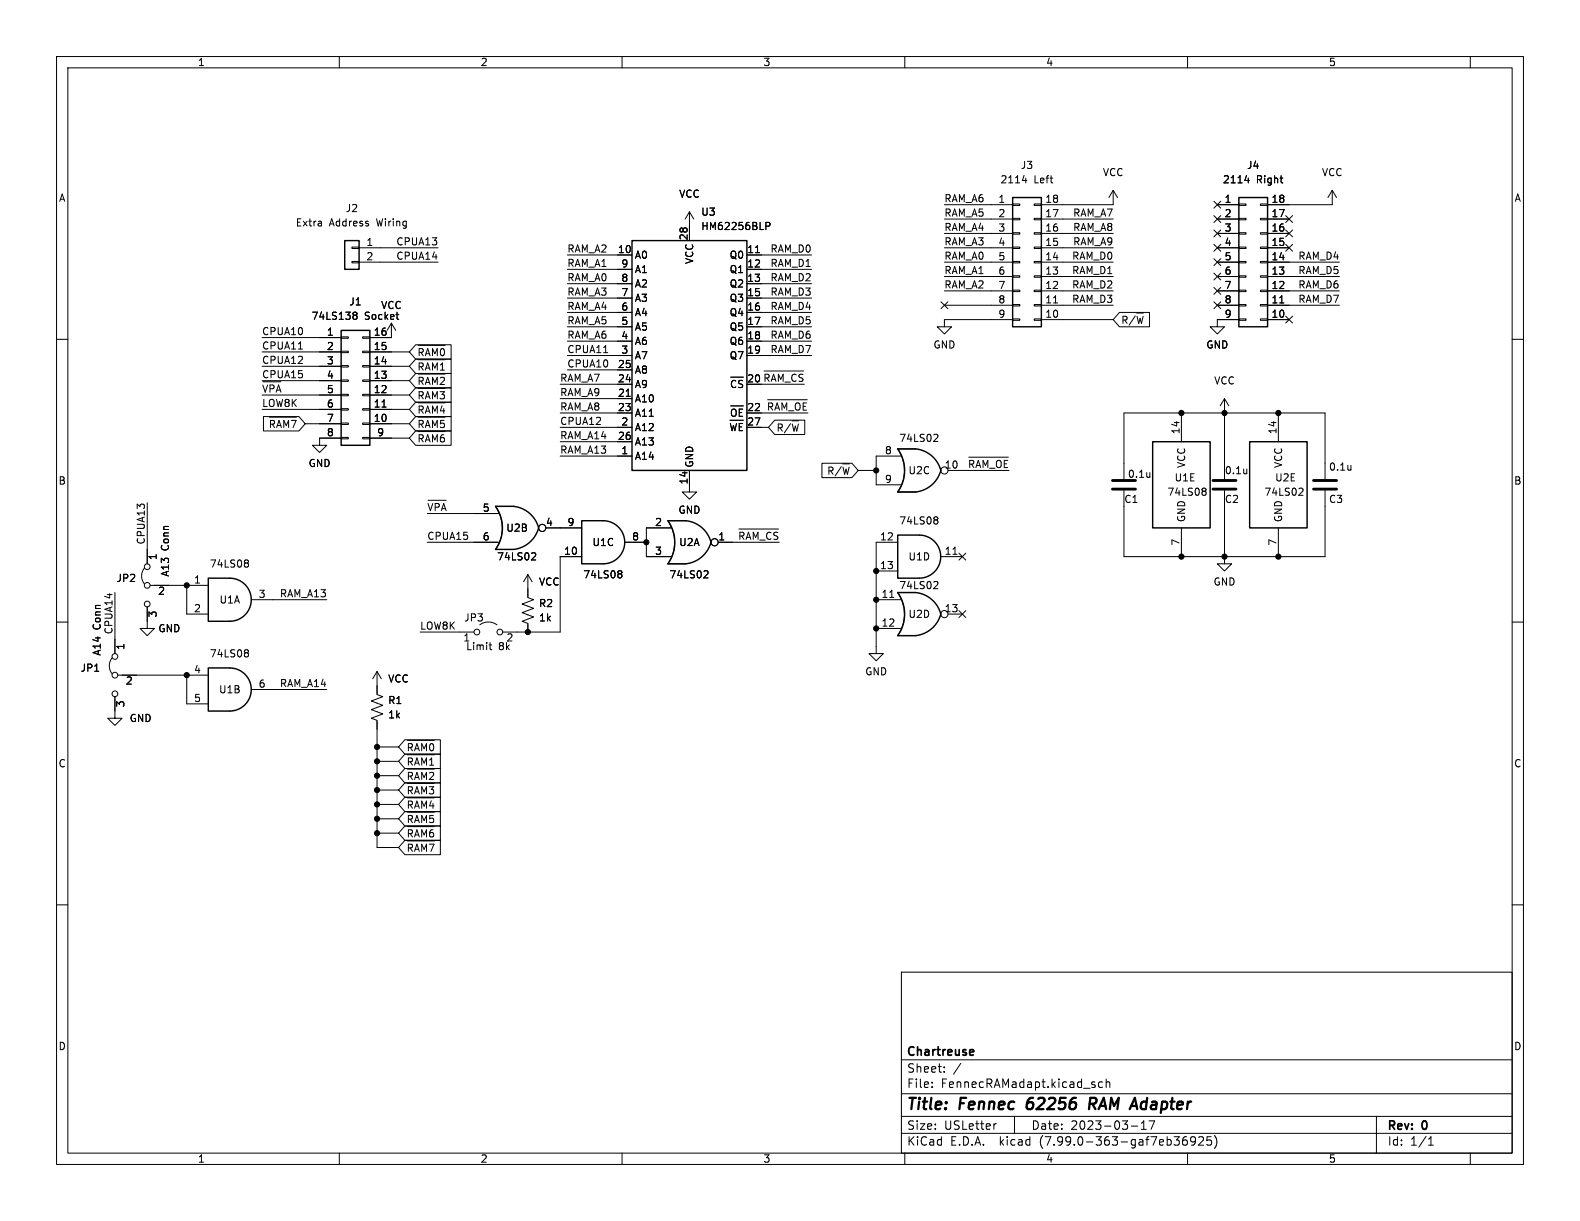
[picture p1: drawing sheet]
<svg xmlns="http://www.w3.org/2000/svg" width="279mm" height="216mm" viewBox="0 0 279 216" stroke-linecap="round" stroke-linejoin="round" font-family="sans-serif">
<g fill="none" stroke="#000" stroke-width=".18">
<path d="M10 10h259.4v195.9h-259.4zM12 12h255.4v191.9h-255.4zM60 10v2M110 10v2M160 10v2M210 10v2M260 10v2M121.9 37.5l-.7 1.2M121.9 37.5v5M121.9 37.5l.8 1.2M135.4 39.3h.5l.3 .3-.2 .3-.6 .1M167 36.2h12.1"/>
<path d="M167 38.7h12.1M179.1 38.6h1.2v.3h-1.2zM179.1 36.1h1.2v.2h-1.2zM180.8 31.9h.8M181.4 31.5v.8M182.9 38.6h1.2v.3h-1.2zM182.9 36.1h1.2v.2h-1.2zM184.1 38.7h12.7M196.8 33.7l-.7 1.2M196.8 33.7v2.5h-12.7M196.8 33.7l.8 1.2M214.7 38.1l1.2 1.2"/>
<path d="M214.7 35.6l1.2 1.2M215.3 36.2h3.8M215.3 38.7h3.8M215.9 38.1l-1.2 1.2M215.9 35.6l-1.2 1.2M219.1 38.6h1.2v.3h-1.2zM219.1 36.1h1.2v.2h-1.2zM220.1 31.9h.8M220.7 31.5v.8M222.9 38.6h1.3v.3h-1.3zM222.9 36.1h1.3v.2h-1.3zM224.2 38.7h3.8"/>
<path d="M226.4 31.5h.4M226.7 32.3h.1M227.4 38.1l1.2 1.2M228.6 38.1l-1.2 1.2M235.6 33.7l-.8 1.2M235.6 33.7v2.5h-11.4M235.6 33.7l.7 1.2M10 60h2M46.4 59.7h13.9M60.3 59.6h1.3v.2h-1.3zM62.2 46.2h1.3v.3h-1.3zM62.2 43.7h1.3v.2h-1.3z"/>
<path d="M62.7 55.2h.2l.2 .2-.2 .3M62.7 55.7h.2M62.9 55.7l.2 .3v.2l-.2 .3h-.2M63.5 43.8h14M63.5 46.4h14M64.1 59.6h1.3v.2h-1.3zM69.2 57.2l-.7 1.2M69.2 57.2v2.5h-3.8M69.2 57.2l.8 1.2M70 55.6h.5M70.4 56.5h.1M100.3 45.1h11.5"/>
<path d="M100.3 47.6h11.5M100.3 50.2h11.5M100.3 52.7h11.5M100.3 55.2h11.5M100.3 57.8h11.5M132.1 45.1h11.4M132.1 47.6h11.4M132.1 50.2h11.4M132.1 52.7h11.4M132.1 55.2h11.4M132.1 57.8h11.4M133.6 44.7h.7"/>
<path d="M166.4 53.4l1.2 1.2M167 43.8h12.1M167 46.4h12.1M167 54h12.1M167 51.4h12.1M167 48.9h12.1M167 41.3h12.1M167.6 53.4l-1.2 1.2M179.1 56.4h1.2v.2h-1.2zM179.1 53.8h1.2v.3h-1.2zM179.1 51.3h1.2v.3h-1.2zM179.1 48.8h1.2v.2h-1.2z"/>
<path d="M179.1 46.2h1.2v.3h-1.2zM179.1 43.7h1.2v.2h-1.2zM179.1 41.1h1.2v.3h-1.2zM179.1 56.5h-12.1v1.3h1.3l-1.3 1.3-1.3-1.3h1.3M182.9 56.4h1.2v.2h-1.2zM182.9 53.8h1.2v.3h-1.2zM182.9 51.3h1.2v.3h-1.2zM182.9 48.8h1.2v.2h-1.2zM182.9 46.2h1.2v.3h-1.2zM182.9 43.7h1.2v.2h-1.2zM182.9 41.1h1.2v.3h-1.2zM184.1 43.8h12.7"/>
<path d="M184.1 46.4h12.7M184.1 56.5h12.7M184.1 54h12.7M184.1 51.4h12.7M184.1 48.9h12.7M184.1 41.3h12.7M186.3 53.6h.7M198 55.2h5.3v2.6h-5.3l-1.2-1.3zM199.3 56.2l-.2-.3h-.5v1.3M200.8 55.9l-1.1 1.6M201 55.4h1.2M201.1 55.9l.3 1.3"/>
<path d="M202.1 55.9l-.3 1.3M214.7 50.8l1.2 1.2M214.7 43.2l1.2 1.2M214.7 53.4l1.2 1.2M214.7 48.3l1.2 1.2M214.7 45.7l1.2 1.3M214.7 40.7l1.2 1.2M215.3 43.8h3.8M215.3 46.4h3.8M215.3 54h3.8M215.3 51.4h3.8M215.3 48.9h3.8"/>
<path d="M215.3 41.3h3.8M215.9 50.8l-1.2 1.2M215.9 43.2l-1.2 1.2M215.9 53.4l-1.2 1.2M215.9 48.3l-1.2 1.2M215.9 45.7l-1.2 1.3M215.9 40.7l-1.2 1.2M219.1 56.4h1.2v.2h-1.2zM219.1 53.8h1.2v.3h-1.2zM219.1 51.3h1.2v.3h-1.2zM219.1 48.8h1.2v.2h-1.2zM219.1 46.2h1.2v.3h-1.2z"/>
<path d="M219.1 43.7h1.2v.2h-1.2zM219.1 41.1h1.2v.3h-1.2zM219.1 56.5h-3.8v1.3h1.2l-1.2 1.3-1.3-1.3h1.3M222.9 56.4h1.3v.2h-1.3zM222.9 53.8h1.3v.3h-1.3zM222.9 51.3h1.3v.3h-1.3zM222.9 48.8h1.3v.2h-1.3zM222.9 46.2h1.3v.3h-1.3zM222.9 43.7h1.3v.2h-1.3zM222.9 41.1h1.3v.3h-1.3zM224.2 43.8h3.8M224.2 46.4h12.7"/>
<path d="M224.2 56.5h3.8M224.2 54h12.7M224.2 51.4h12.7M224.2 48.9h12.7M224.2 41.3h3.8M226.3 53.6h.7M227.4 55.9l1.2 1.2M227.4 43.2l1.2 1.2M227.4 40.7l1.2 1.2M228.6 40.7l-1.2 1.2M228.6 43.2l-1.2 1.2M228.6 55.9l-1.2 1.2"/>
<path d="M267.4 60h2M46.4 72.4h13.9M46.4 69.9h13.9M46.4 67.3h13.9M46.4 64.8h13.9M46.4 62.2h13.9M46.5 67.5h3.2M46.6 73.7h6.3l1.1 1.2-1.1 1.3h-6.3zM47.7 73.8h4.7M48.6 74.6l-.3-.3h-.5v1.3M48.9 75.6l.4-1.3 .5 1.3M50.2 75.6v-1.3l.4 .9 .4-.9v1.3"/>
<path d="M51.5 74.3h.9l-.6 1.3M54 74.9h6.3M60.3 77.3h1.3v.3h-1.3zM60.3 74.8h1.3v.3h-1.3zM60.3 72.3h1.3v.2h-1.3zM60.3 69.7h1.3v.3h-1.3zM60.3 67.2h1.3v.2h-1.3zM60.3 64.6h1.3v.3h-1.3zM60.3 62.1h1.3v.3h-1.3zM60.3 77.5h-3.8v1.2h1.3l-1.3 1.3-1.3-1.3h1.3M64.1 77.3h1.3v.3h-1.3zM64.1 74.8h1.3v.3h-1.3z"/>
<path d="M64.1 72.3h1.3v.2h-1.3zM64.1 69.7h1.3v.3h-1.3zM64.1 67.2h1.3v.2h-1.3zM64.1 64.6h1.3v.3h-1.3zM64.1 62.1h1.3v.3h-1.3zM65.4 74.9h7M65.4 72.4h7M65.4 69.9h7M65.4 67.3h7M65.4 64.8h7M65.4 62.2h7M65.4 77.5h7"/>
<path d="M67.6 72h.7M73.5 68.6h6.3v2.5h-6.3l-1.1-1.2zM73.5 73.7h6.3v2.5h-6.3l-1.1-1.3zM73.5 63.5h6.3v2.5h-6.3l-1.1-1.2zM73.5 76.2h6.3v2.5h-6.3l-1.1-1.2zM73.5 66h6.3v2.6h-6.3l-1.1-1.3zM73.5 71.1h6.3v2.6h-6.3l-1.1-1.3zM73.5 61h6.3v2.5h-6.3l-1.1-1.3zM73.9 73.8h4.8M73.9 68.7h4.8M73.9 63.6h4.8M73.9 76.3h4.8"/>
<path d="M73.9 66.1h4.8M73.9 71.2h4.8M73.9 61.1h4.8M74.1 64.2v1.2M74.1 66.7v1.3M74.1 69.3v1.2M74.1 71.8v1.3M74.1 74.3v1.3M74.1 76.9v1.2M74.8 61.9l-.2-.3h-.5v1.3M75.2 70.5l.4-1.2 .5 1.2M75.2 75.6l.4-1.3 .5 1.3"/>
<path d="M75.2 65.4l.4-1.2 .5 1.2M75.2 78.1l.4-1.2 .5 1.2M75.2 68l.4-1.3 .5 1.3M75.2 73.1l.4-1.3 .5 1.3M75.2 62.9l.4-1.3 .5 1.3M76.5 62.9v-1.3l.4 .9 .4-.9v1.3M76.5 65.4v-1.2l.4 .9 .4-.9v1.2M76.5 68v-1.3l.4 .9 .4-.9v1.3M76.5 70.5v-1.2l.4 .9 .4-.9v1.2M76.5 73.1v-1.3l.4 .9 .4-.9v1.3M76.5 75.6v-1.3l.4 .9 .4-.9v1.3M76.5 78.1v-1.2l.4 .9 .4-.9v1.2"/>
<path d="M77.9 74.3v.6M77.9 61.9l.3-.3 .3 .3M78.2 71.7l-.3 .9M78.2 64.2v1.2M99.1 75.6h12.7M99.1 70.5h12.7M99.1 73h12.7M99.1 67.9h12.7M99.1 78.1h12.7M100.3 60.3h11.5M100.3 62.9h11.5M100.3 65.4h11.5"/>
<path d="M110.7 70.1h.8M129.2 74.9l.3 1.3M129.2 66.7h2.2M129.2 71.8h2.2M129.3 72.8a.42 .42 0 0 1 .5-.5 .42 .42 0 0 1 .4 .5M130.1 67.4l-.3-.1-.4 .3M130.2 74.9l-.3 1.3M130.7 74.9v1.3M131.3 67.3h-.5l-.2 .2M131.3 72.3h-.6v1.3M132.1 60.3h11.4M132.1 62.9h11.4"/>
<path d="M132.1 75.6h3.8M132.1 73h10.8M134.6 67.9h7.6M135.1 65.6h7M135.7 70.7h7M137 74.3h5.3v2.5h-5.3l-1.1-1.2zM138.3 75.2l-.2-.2h-.5v1.2M139.8 74.9l-1.1 1.6M140 74.4h1.2M140.1 75l.3 1.2M141.2 75l-.3 1.2M161.9 79.4h-3.2a6.6 6.6 0 0 1 0 7.6h3.2"/>
<path d="M165.3 76.8h.4l.2 .4-.8 .9h.8M208.9 73v5.1M216.5 70.5v14.2M216.5 70.5l-.7 1.3M216.5 70.5l.8 1.3M226.1 73v5.1M26 88.9v10.8M43.5 99h.2l.2 .3-.2 .3M43.5 99.6h.2M43.7 99.6l.2 .2v.2l-.2 .3h-.2M75.6 95.9h12.5M75.6 90.8h12.5"/>
<path d="M75.7 88.5h3.2M90.8 89.5h-3.2a6.6 6.6 0 0 1 0 7.7h3.2M94.2 97.7l.4 .1 .1 .3-.8 .9h.8M96.5 93.3h6.4M99.1 80.6h12.7M102.9 98.4h-3.8v13.4h-10.2M110.5 95.9h3.8M118.6 93.3h-4.3v5.1h4.3M121.3 92.1h-3.2a6.6 6.6 0 0 1 0 7.6h3.2M121.9 83.2v3.8h1.3l-1.3 1.3-1.3-1.3h1.3M127 95.9h10.8M130.7 93.5h7"/>
<path d="M145.3 81.9h5.4l1.1 1.3-1.1 1.3h-5.4zM147.3 82.8l-.2-.2h-.5v1.3M148.8 82.5l-1.1 1.7M149 82h1.2M149.1 82.6l.3 1.3M150.2 82.6l-.3 1.3M151.8 83.2h3.1M158.7 95.9h-3.8v19.7h1.3l-1.3 1.2-1.2-1.2h1.2M159.3 80.6h-4.4v5.1h4.4M165.4 91.4h.2l.3 .2-.3 .3M165.4 91.9h.2M165.6 91.9l.3 .3v.2l-.3 .3h-.2"/>
<path d="M166.4 98.4h3.8M167.6 83.2h10.8M168.5 98h.7M169.6 97.8l1.2 1.2M170.8 97.8l-1.2 1.2M171.3 80.8h7M198.8 86.7v11.7h35.5v-11.7M198.8 84.7v-11.7h35.5v11.7M208.9 93.3v5.1M212.8 86.3h.2l.3 .3-.3 .3M212.8 86.9h.2M213 86.9l.2 .1 .1 .3-.3 .3h-.2"/>
<path d="M216.5 86.7v13h1.3l-1.3 1.3-1.2-1.3h1.2M226.1 93.3v5.1M229.9 86.3l.4 .1 .1 .3-.8 .9h.8M10 110h2M19.8 116.3a2.26 2.26 0 0 0 0 2.8M20.3 104.8v10.8M20.8 119.4h16M25.5 100.5a2.26 2.26 0 0 0 0 2.8M26 107.3v3.8h1.3l-1.3 1.3-1.2-1.3h1.2M26.5 103.5h10.3M33 103.5v5.1h3.8M33 119.4v5.1h3.8"/>
<path d="M43.5 114.9h.2l.2 .2-.2 .3M43.5 115.4h.2M43.7 115.4l.2 .3v.2l-.2 .3h-.2M44.4 106h13.4M66.7 118.7v4.1l1 .4-2 .8 2 .7-2 .8 2 .7-2 .8 1 .4v22.5h3.8M66.7 118.7l-.8 1.3M66.7 118.7l.7 1.3M74.3 111.8h9.5M84.8 110.5a2.54 2.54 0 0 1 3.1 0M86.5 114h.5M86.7 114.7l.3 .2M93.3 101.6v4.1l1.1 .3-2.1 .8 2.1 .8-2.1 .7 2.1 .8-2.1 .8 1 .3v1.6"/>
<path d="M93.3 101.6l-.7 1.3M93.3 101.6l.8 1.3M109.5 100.9h.2l.3 .3-.3 .3M109.5 101.5h.2M109.7 101.5l.3 .2v.2l-.3 .3h-.2M124.7 100.9l.4 .1 .1 .3-.8 .9h.8M154.9 106h4.4M154.9 111.1h4.4M154.9 101h3.8M157.3 105.6h.8M161.9 104.8h-3.2a6.6 6.6 0 0 1 0 7.6h3.2M165.3 102.8l.4 .1 .2 .3-.8 .9h.8"/>
<path d="M167.6 108.6h2.6M169.6 108l1.2 1.2M170.8 108l-1.2 1.2M267.4 110h2M20.3 123.2v3.8h1.3l-1.3 1.3-1.3-1.3h1.3M44.4 121.9h13.4M66.7 132.1h3.8M66.7 137.2h3.8M66.7 134.6h3.8M66.7 139.7h3.8M71.6 133.3h6.3v2.6h-6.3l-1.1-1.3zM71.6 138.4h6.3v2.6h-6.3l-1.1-1.3z"/>
<path d="M71.6 135.9h6.3v2.5h-6.3l-1.1-1.2zM71.6 130.8h6.3v2.6h-6.3l-1.1-1.3zM72 133.5h4.8M72 138.5h4.8M72 136h4.8M72 130.9h4.8M72.2 134v1.3M72.2 136.6v1.2M72.2 139.1v1.3M72.9 131.7l-.2-.2h-.5v1.3M73.3 135.3l.4-1.3 .5 1.3M73.3 137.8l.4-1.2 .5 1.2"/>
<path d="M73.3 132.8l.4-1.3 .5 1.3M74.6 132.8v-1.3l.4 .9 .4-.9v1.3M74.6 135.3v-1.3l.4 .9 .4-.9v1.3M74.6 137.8v-1.2l.4 .9 .4-.9v1.2M76 131.7l.3-.2 .3 .2M76.3 134v1.3M10 160h2M66.7 144.8h3.8M66.7 142.2h3.8M66.7 147.3h3.8M71.6 146h6.3v2.6h-6.3l-1.1-1.3zM71.6 141h6.3v2.5h-6.3l-1.1-1.3z"/>
<path d="M71.6 143.5h6.3v2.6h-6.3l-1.1-1.3zM71.6 148.6h6.3v2.5h-6.3l-1.1-1.2zM72 146.2h4.8M72 141.1h4.8M72 143.6h4.8M72 148.7h4.8M72.2 141.6v1.3M72.2 144.2v1.3M72.2 146.7v1.3M72.2 149.3v1.2M73.3 148l.4-1.3 .5 1.3M73.3 142.9l.4-1.3 .5 1.3"/>
<path d="M73.3 150.5l.4-1.2 .5 1.2M73.3 145.5l.4-1.3 .5 1.3M73.3 140.4l.4-1.3 .5 1.3M74.6 140.4v-1.3l.4 .9 .4-.9v1.3M74.6 142.9v-1.3l.4 1 .4-1v1.3M74.6 145.5v-1.3l.4 .9 .4-.9v1.3M74.6 148v-1.3l.4 .9 .4-.9v1.3M74.6 150.5v-1.2l.4 .9 .4-.9v1.2M76 144.2v.6M76.3 141.6l-.3 .9M76.8 149.3l-.6 1.2M267.4 160h2"/>
<path d="M159.4 171.9h108v32h-108zM159.4 197.4h108M159.4 193.4h108M159.4 187.4h108M164.8 192.2v.1M164.8 191.4v.1M167 189.5v.1M167 188.7v.1M176.2 198.7l-.3 .1M179.4 197.4v3M195 191.4l-.5-.1-.2 .3v.4l.1 .2h.6M195.6 191.4l.2-.1 .4 .1 .1 .9"/>
<path d="M195.6 190.8v1.5M200 199.1h1.2M201.8 199.7h.9M201.8 198.6l.5-.4v1.5M204.2 198.2l-.7 1.5M243.4 197.4v6.5M60 203.9v2M110 203.9v2M159.4 200.4h108M160 203.9v2M209.8 201a.59 .59 0 0 0-.7 .6v.6l.2 .2 .4 .1 .2-.1 .1-.5-.2-.3h-.4l-.3 .3M210 203.9v2"/>
<path d="M211.4 201.6l-.3 .3h-.4l-.2-.3 .2-.5 .4-.1 .2 .1a.99 .99 0 0 1-.3 1.4h-.3M212 201.1l.5-.1 .3 .1v.3l-.9 1.1h.9M214.2 201h-.7l-.1 .7 .2-.1h.5l.2 .3-.1 .5-.2 .1-.6-.1M214.8 200.8a1.72 1.72 0 0 1 0 2.3M252.6 202.5h.9M252.6 201.4l.4-.4v1.5M260 203.9v2"/>
<circle cx="95.9" cy="93.3" r=".63"/>
<circle cx="126.4" cy="95.9" r=".63"/>
<circle cx="167" cy="83.2" r=".63"/>
<circle cx="20.3" cy="116.1" r=".51"/>
<circle cx="20.3" cy="119.4" r=".51"/>
<circle cx="26" cy="106.8" r=".51"/>
<circle cx="26" cy="100.2" r=".51"/>
<circle cx="26" cy="103.5" r=".51"/>
<circle cx="84.3" cy="111.8" r=".51"/>
<circle cx="88.4" cy="111.8" r=".51"/>
<circle cx="167" cy="108.6" r=".63"/>
<circle cx="20.3" cy="122.7" r=".51"/>
</g>
<path d="M181.6 195v.9M192.7 195.2h.7M193.6 194.1h-.8l-.2 2" fill="none" stroke="#000" stroke-width=".4"/>
<path d="M172 185.6l.2 .4-.7 .1M172.1 186.5l-.1 .1" fill="none" stroke="#000" stroke-width=".3"/>
<g fill="none" stroke="#000" stroke-width=".25">
<path d="M179.1 34.9h5v22.9h-5zM219.1 34.9h5.1v22.9h-5.1zM60.3 58.4h5.1v20.3h-5.1zM61 42.5h2.5v5.1h-2.5zM111.8 42.5h20.3v40.7h-20.3zM158.7 79.4h3.3a5.1 5.1 0 0 1 4.4 3.8 5.2 5.2 0 0 1-4.5 3.8h-3.2a6.6 6.6 0 0 0 0-7.6zM203.8 78.1h10.2v15.2h-10.2zM221 78.1h10.1v15.2h-10.1zM90.8 89.5h-3.2a6.6 6.6 0 0 1 0 7.7h3.2M90.8 89.5a5.1 5.1 0 0 1 4.4 3.8 5.2 5.2 0 0 1-4.4 3.9M102.9 92.1h3.8a3.8 3.8 0 0 1 3.8 3.8 3.8 3.8 0 0 1-3.8 3.8h-3.8zM121.3 92.1h-3.2a6.6 6.6 0 0 1 0 7.6h3.2"/>
<path d="M121.3 92.1a5.1 5.1 0 0 1 4.4 3.8 5.2 5.2 0 0 1-4.4 3.8M158.7 94.6h3.9a3.8 3.8 0 0 1 3.8 3.8 3.8 3.8 0 0 1-3.8 3.8h-3.9zM36.8 102.2h3.8a3.8 3.8 0 0 1 3.8 3.8 3.8 3.8 0 0 1-3.8 3.9h-3.8zM36.8 118.1h3.8a3.8 3.8 0 0 1 3.8 3.8 3.8 3.8 0 0 1-3.8 3.8h-3.8zM158.7 104.8h3.3a5.1 5.1 0 0 1 4.4 3.8 5.2 5.2 0 0 1-4.5 3.8h-3.2a6.6 6.6 0 0 0 0-7.6z"/>
</g>
<path d="M196.7 86.5h4.1M196.7 85h4.1M214.5 86.5h4.1M214.5 85h4.1M232.3 86.5h4M232.3 85h4" fill="none" stroke="#000" stroke-width=".51"/>
<g fill="#000" stroke="#000" stroke-width=".18">
<circle cx="208.9" cy="73" r=".46"/>
<circle cx="216.5" cy="73" r=".46"/>
<circle cx="226.1" cy="73" r=".46"/>
<circle cx="114.3" cy="95.9" r=".46"/>
<circle cx="154.9" cy="83.2" r=".46"/>
<circle cx="208.9" cy="98.4" r=".46"/>
<circle cx="216.5" cy="98.4" r=".46"/>
<circle cx="226.1" cy="98.4" r=".46"/>
<circle cx="33" cy="119.4" r=".46"/>
<circle cx="33" cy="103.5" r=".46"/>
<circle cx="93.3" cy="111.8" r=".46"/>
<circle cx="154.9" cy="106" r=".46"/>
<circle cx="154.9" cy="101" r=".46"/>
<circle cx="154.9" cy="111.1" r=".46"/>
<circle cx="66.7" cy="134.6" r=".46"/>
<circle cx="66.7" cy="137.2" r=".46"/>
<circle cx="66.7" cy="132.1" r=".46"/>
<circle cx="66.7" cy="139.7" r=".46"/>
<circle cx="66.7" cy="142.2" r=".46"/>
<circle cx="66.7" cy="144.8" r=".46"/>
<circle cx="66.7" cy="147.3" r=".46"/>
</g>
<g font-size="2.8">
<text x="160.4" y="196.7">Title:</text>
<text x="169.8" y="196.7">Fennec</text>
<text x="182.3" y="196.7">62256</text>
<text x="193.9" y="196.7">RAM Adapter</text>
</g>
<g font-size="2.1">
<text x="160.4" y="189.8">Sheet:</text>
<text x="160.4" y="187">Chartreuse</text>
<text x="168.6" y="189.8">/</text>
<text x="160.4" y="192.5">File:</text>
<text x="166.4" y="192.5">FennecRAMadapt.kicad_sch</text>
<text x="160.4" y="202.7">KiCad</text>
<text x="160.4" y="199.9">Size:</text>
<text x="167" y="199.9">USLetter</text>
<text x="168.1" y="202.7">E.D.A.</text>
<text x="176.8" y="202.7">kicad</text>
<text x="182.4" y="199.9">Date:</text>
<text x="183.9" y="202.7">(7.99.0-363-gaf7eb36925)</text>
<text x="189.3" y="199.9">2023-03-17</text>
<text x="245.4" y="200.1">Rev:</text>
<text x="245.4" y="202.7">Id:</text>
<text x="249.4" y="202.7">1/1</text>
<text x="251.6" y="200.1">0</text>
</g>
<g font-size="1.8">
<text x="35" y="11.8">1</text>
<text x="85" y="11.8">2</text>
<text x="135" y="11.8">3</text>
<text x="185" y="11.8">4</text>
<text x="235" y="11.8">5</text>
<text x="10.4" y="35.8">A</text>
<text x="120" y="35.1">VCC</text>
<text x="167" y="35.8">RAM_A6</text>
<text x="176.5" y="35.9">1</text>
<text x="176.9" y="32.6">2114</text>
<text x="180.5" y="30">J3</text>
<text x="182.8" y="32.6">Left</text>
<text x="184.8" y="35.9">18</text>
<text x="195" y="31.3">VCC</text>
<text x="216.2" y="32.6">2114</text>
<text x="216.5" y="35.9">1</text>
<text x="220.5" y="30">J4</text>
<text x="222.1" y="32.6">Right</text>
<text x="224.8" y="35.9">18</text>
<text x="233.7" y="31.3">VCC</text>
<text x="267.8" y="35.8">A</text>
<text x="52.2" y="40.2">Extra</text>
<text x="58.2" y="40.2">Address</text>
<text x="61.1" y="37.7">J2</text>
<text x="66.6" y="40.2">Wiring</text>
<text x="123.9" y="40.8">HM62256BLP</text>
<text x="123.9" y="38.3">U3</text>
<text x="167" y="40.9">RAM_A4</text>
<text x="167" y="38.4">RAM_A5</text>
<text x="176.5" y="38.5">2</text>
<text x="176.5" y="41">3</text>
<text x="184.8" y="41">16</text>
<text x="184.8" y="38.5">17</text>
<text x="189.6" y="40.9">RAM_A8</text>
<text x="189.6" y="38.4">RAM_A7</text>
<text x="216.5" y="38.5">2</text>
<text x="216.5" y="41">3</text>
<text x="224.8" y="41">16</text>
<text x="224.8" y="38.5">17</text>
<text x="64.7" y="43.6">1</text>
<text x="64.7" y="46.1">2</text>
<text x="70" y="46">CPUA14</text>
<text x="70" y="43.5">CPUA13</text>
<text x="100.3" y="44.7">RAM_A2</text>
<text x="100.3" y="47.3">RAM_A1</text>
<text x="109.2" y="44.8">10</text>
<text x="109.8" y="47.4">9</text>
<text x="112.3" y="45.9">A0</text>
<text x="121.7" y="42.5" transform="rotate(-90 121.7 42.5)">28</text>
<text x="122.7" y="46.8" transform="rotate(-90 122.7 46.8)">VCC</text>
<text x="128.9" y="45.9">Q0</text>
<text x="132.1" y="44.8">11</text>
<text x="132.1" y="47.4">12</text>
<text x="136.1" y="47.3">RAM_D1</text>
<text x="136.1" y="44.7">RAM_D0</text>
<text x="167" y="43.5">RAM_A3</text>
<text x="167" y="46">RAM_A0</text>
<text x="176.5" y="43.6">4</text>
<text x="176.5" y="46.1">5</text>
<text x="184.8" y="46.1">14</text>
<text x="184.8" y="43.6">15</text>
<text x="189.5" y="46">RAM_D0</text>
<text x="189.6" y="43.5">RAM_A9</text>
<text x="216.5" y="43.6">4</text>
<text x="216.5" y="46.1">5</text>
<text x="224.8" y="46.1">14</text>
<text x="224.8" y="43.6">15</text>
<text x="229.5" y="46">RAM_D4</text>
<text x="100.3" y="49.8">RAM_A0</text>
<text x="100.3" y="52.4">RAM_A3</text>
<text x="109.8" y="52.5">7</text>
<text x="109.8" y="49.9">8</text>
<text x="112.3" y="53.5">A3</text>
<text x="112.3" y="51">A2</text>
<text x="112.3" y="48.5">A1</text>
<text x="128.9" y="48.5">Q1</text>
<text x="128.9" y="51">Q2</text>
<text x="128.9" y="53.5">Q3</text>
<text x="132.1" y="49.9">13</text>
<text x="132.1" y="52.5">15</text>
<text x="136.1" y="52.4">RAM_D3</text>
<text x="136.1" y="49.8">RAM_D2</text>
<text x="167" y="48.5">RAM_A1</text>
<text x="167" y="51.1">RAM_A2</text>
<text x="176.5" y="48.6">6</text>
<text x="176.5" y="51.2">7</text>
<text x="176.5" y="53.7">8</text>
<text x="184.8" y="53.7">11</text>
<text x="184.8" y="51.2">12</text>
<text x="184.8" y="48.6">13</text>
<text x="189.5" y="48.5">RAM_D1</text>
<text x="189.5" y="53.6">RAM_D3</text>
<text x="189.5" y="51.1">RAM_D2</text>
<text x="216.5" y="48.6">6</text>
<text x="216.5" y="51.2">7</text>
<text x="216.5" y="53.7">8</text>
<text x="224.8" y="53.7">11</text>
<text x="224.8" y="51.2">12</text>
<text x="224.8" y="48.6">13</text>
<text x="229.5" y="51.1">RAM_D6</text>
<text x="229.5" y="48.5">RAM_D5</text>
<text x="229.5" y="53.6">RAM_D7</text>
<text x="46.4" y="59.3">CPUA10</text>
<text x="55" y="56.7">74LS138</text>
<text x="57.8" y="59.4">1</text>
<text x="61.7" y="54.2">J1</text>
<text x="64.4" y="56.7">Socket</text>
<text x="66" y="59.4">16</text>
<text x="67.3" y="54.8">VCC</text>
<text x="100.3" y="57.4">RAM_A5</text>
<text x="100.3" y="54.9">RAM_A4</text>
<text x="100.3" y="60">RAM_A6</text>
<text x="109.8" y="57.5">5</text>
<text x="109.8" y="55">6</text>
<text x="112.3" y="58.6">A5</text>
<text x="112.3" y="56.1">A4</text>
<text x="128.9" y="56.1">Q4</text>
<text x="128.9" y="58.6">Q5</text>
<text x="132.1" y="55">16</text>
<text x="132.1" y="57.5">17</text>
<text x="136.1" y="57.4">RAM_D5</text>
<text x="136.1" y="60">RAM_D6</text>
<text x="136.1" y="54.9">RAM_D4</text>
<text x="176.5" y="56.3">9</text>
<text x="184.8" y="56.3">10</text>
<text x="198.3" y="58">R/~{W}</text>
<text x="216.5" y="56.3">9</text>
<text x="224.8" y="56.3">10</text>
<text x="46.4" y="61.9">CPUA11</text>
<text x="46.4" y="64.4">CPUA12</text>
<text x="57.8" y="62">2</text>
<text x="57.8" y="64.5">3</text>
<text x="66" y="64.5">14</text>
<text x="66" y="62">15</text>
<text x="73.8" y="63.8">~{RAM0}</text>
<text x="100.3" y="62.5">CPUA11</text>
<text x="100.3" y="65.1">CPUA10</text>
<text x="109.2" y="65.2">25</text>
<text x="109.8" y="62.6">3</text>
<text x="109.8" y="60.1">4</text>
<text x="112.3" y="63.7">A7</text>
<text x="112.3" y="61.2">A6</text>
<text x="128.9" y="61.2">Q6</text>
<text x="128.9" y="63.7">Q7</text>
<text x="132.1" y="60.1">18</text>
<text x="132.1" y="62.6">19</text>
<text x="136.1" y="62.5">RAM_D7</text>
<text x="165" y="61.8">GND</text>
<text x="213.3" y="61.8">GND</text>
<text x="46.4" y="67">CPUA15</text>
<text x="46.4" y="69.5">~{VPA}</text>
<text x="57.8" y="67.1">4</text>
<text x="57.8" y="69.6">5</text>
<text x="66" y="69.6">12</text>
<text x="66" y="67.1">13</text>
<text x="73.8" y="71.4">~{RAM3}</text>
<text x="73.8" y="66.3">~{RAM1}</text>
<text x="73.8" y="68.8">~{RAM2}</text>
<text x="99.1" y="67.6">RAM_A7</text>
<text x="99.1" y="70.1">RAM_A9</text>
<text x="109.2" y="70.2">21</text>
<text x="109.2" y="67.7">24</text>
<text x="112.3" y="71.3">A10</text>
<text x="112.3" y="68.8">A9</text>
<text x="112.3" y="66.2">A8</text>
<text x="129" y="69.4">~{CS}</text>
<text x="132.1" y="67.7">20 ~{RAM_CS}</text>
<text x="132.1" y="67.7">20</text>
<text x="214.7" y="68.1">VCC</text>
<text x="46.4" y="72">LOW8K</text>
<text x="47.4" y="76.5">~{RAM7}</text>
<text x="57.8" y="72.1">6</text>
<text x="57.8" y="74.7">7</text>
<text x="57.8" y="77.2">8</text>
<text x="66" y="74.7">10</text>
<text x="66" y="72.1">11</text>
<text x="66.6" y="77.2">9</text>
<text x="73.8" y="76.5">~{RAM5}</text>
<text x="73.8" y="73.9">~{RAM4}</text>
<text x="99.1" y="75.2">CPUA12</text>
<text x="99.1" y="77.8">RAM_A14</text>
<text x="99.1" y="72.7">RAM_A8</text>
<text x="109.2" y="72.8">23</text>
<text x="109.2" y="77.9">26</text>
<text x="109.8" y="75.3">2</text>
<text x="112.3" y="76.4">A12</text>
<text x="112.3" y="73.9">A11</text>
<text x="128.8" y="77">~{WE}</text>
<text x="129" y="74.5">~{OE}</text>
<text x="132.1" y="72.8">22</text>
<text x="132.1" y="75.3">27</text>
<text x="135.5" y="72.7">~{RAM_OE}</text>
<text x="137.3" y="77.1">R/~{W}</text>
<text x="208.7" y="76.8" transform="rotate(-90 208.7 76.8)">14</text>
<text x="225.8" y="76.8" transform="rotate(-90 225.8 76.8)">14</text>
<text x="54.5" y="82.7">GND</text>
<text x="73.8" y="79">~{RAM6}</text>
<text x="99.1" y="80.3">RAM_A13</text>
<text x="109.8" y="80.4">1</text>
<text x="112.3" y="81.5">A14</text>
<text x="112.3" y="78.9">A13</text>
<text x="122.7" y="82.7" transform="rotate(-90 122.7 82.7)">GND</text>
<text x="156.4" y="80.4">8</text>
<text x="159" y="78.3">74LS02</text>
<text x="167" y="82.9">10</text>
<text x="171.1" y="82.8">~{RAM_OE}</text>
<text x="209.7" y="82.9" transform="rotate(-90 209.7 82.9)">VCC</text>
<text x="226.9" y="82.9" transform="rotate(-90 226.9 82.9)">VCC</text>
<text x="235" y="83.4">0.1u</text>
<text x="10.3" y="85.8">B</text>
<text x="121.7" y="85.7" transform="rotate(-90 121.7 85.7)">14</text>
<text x="146.2" y="84.7">R/~{W}</text>
<text x="156.4" y="85.5">9</text>
<text x="160.6" y="84">U2C</text>
<text x="198.8" y="89.1">C1</text>
<text x="199.4" y="84.6">0.1u</text>
<text x="206.4" y="87.8">74LS08</text>
<text x="207.7" y="85.3">U1E</text>
<text x="216.5" y="89.1">C2</text>
<text x="216.5" y="84">0.1u</text>
<text x="223.5" y="87.8">74LS02</text>
<text x="225.4" y="85.3">U2E</text>
<text x="235" y="89.1">C3</text>
<text x="267.7" y="85.8">B</text>
<text x="75.6" y="95.5">CPUA15</text>
<text x="75.6" y="90.5">~{VPA}</text>
<text x="85.3" y="90.6">5</text>
<text x="85.3" y="95.6">6</text>
<text x="89.5" y="94.2">U2B</text>
<text x="96.5" y="93.1">4</text>
<text x="100.3" y="93.1">9</text>
<text x="111.7" y="95.6">8</text>
<text x="115.8" y="93.1">2</text>
<text x="119.9" y="91">GND</text>
<text x="127" y="95.6">1</text>
<text x="130.4" y="95.5">~{RAM_CS}</text>
<text x="155.6" y="95.6">12</text>
<text x="159" y="92.9">74LS08</text>
<text x="209.7" y="92.3" transform="rotate(-90 209.7 92.3)">GND</text>
<text x="226.9" y="92.3" transform="rotate(-90 226.9 92.3)">GND</text>
<text x="25.7" y="96.4" transform="rotate(-90 25.7 96.4)">CPUA13</text>
<text x="27.9" y="99.1" transform="rotate(-90 27.9 99.1)">1</text>
<text x="30" y="97.4" transform="rotate(-90 30 97.4)">Conn</text>
<text x="37" y="100.5">74LS08</text>
<text x="87.8" y="99.3">74LS02</text>
<text x="99.7" y="98.2">10</text>
<text x="104.7" y="96.7">U1C</text>
<text x="115.8" y="98.2">3</text>
<text x="120" y="96.7">U2A</text>
<text x="155.6" y="100.7">13</text>
<text x="160.6" y="99.3">U1D</text>
<text x="167" y="98.2">11</text>
<text x="208.7" y="96.6" transform="rotate(-90 208.7 96.6)">7</text>
<text x="225.8" y="96.6" transform="rotate(-90 225.8 96.6)">7</text>
<text x="20.5" y="103.1">JP2</text>
<text x="27.9" y="105.4">2</text>
<text x="30" y="102" transform="rotate(-90 30 102)">A13</text>
<text x="34.3" y="103.3">1</text>
<text x="38.8" y="106.9">U1A</text>
<text x="45.7" y="105.8">3</text>
<text x="49.4" y="105.7">RAM_A13</text>
<text x="95.3" y="107.5">R2</text>
<text x="95.3" y="103.7">VCC</text>
<text x="103.1" y="102.4">74LS08</text>
<text x="118.3" y="102.4">74LS02</text>
<text x="155.8" y="105.8">11</text>
<text x="159" y="104.3">74LS02</text>
<text x="214.5" y="103.7">GND</text>
<text x="18" y="111.4" transform="rotate(-90 18 111.4)">Conn</text>
<text x="20" y="112.3" transform="rotate(-90 20 112.3)">CPUA14</text>
<text x="27.9" y="109.3" transform="rotate(-90 27.9 109.3)">3</text>
<text x="27.9" y="112">GND</text>
<text x="34.3" y="108.3">2</text>
<text x="74.3" y="111.4">LOW8K</text>
<text x="81.9" y="113.7">1</text>
<text x="82" y="110">JP3</text>
<text x="89.5" y="113.7">2</text>
<text x="95.3" y="110">1k</text>
<text x="155.8" y="110.9">12</text>
<text x="160.6" y="109.4">U2D</text>
<text x="167" y="108.3">13</text>
<text x="14.2" y="118.9">JP1</text>
<text x="18" y="116" transform="rotate(-90 18 116)">A14</text>
<text x="22.2" y="115" transform="rotate(-90 22.2 115)">1</text>
<text x="34.3" y="119.1">4</text>
<text x="37" y="116.4">74LS08</text>
<text x="82.4" y="115.1">Limit</text>
<text x="88.1" y="115.1">8k</text>
<text x="152.9" y="119.6">GND</text>
<text x="22.2" y="121.3">2</text>
<text x="22.2" y="125.1" transform="rotate(-90 22.2 125.1)">3</text>
<text x="34.3" y="124.2">5</text>
<text x="38.7" y="122.7">U1B</text>
<text x="45.7" y="121.7">6</text>
<text x="49.4" y="121.6">RAM_A14</text>
<text x="68.6" y="124.7">R1</text>
<text x="68.6" y="120.8">VCC</text>
<text x="22.9" y="127.8">GND</text>
<text x="68.6" y="127.2">1k</text>
<text x="10.3" y="135.8">C</text>
<text x="71.9" y="136.1">~{RAM1}</text>
<text x="71.9" y="133.6">~{RAM0}</text>
<text x="267.7" y="135.8">C</text>
<text x="71.9" y="143.8">~{RAM4}</text>
<text x="71.9" y="141.2">~{RAM3}</text>
<text x="71.9" y="138.7">~{RAM2}</text>
<text x="71.9" y="148.8">~{RAM6}</text>
<text x="71.9" y="146.3">~{RAM5}</text>
<text x="71.9" y="151.4">~{RAM7}</text>
<text x="10.3" y="185.8">D</text>
<text x="267.7" y="185.8">D</text>
<text x="35" y="205.7">1</text>
<text x="85" y="205.7">2</text>
<text x="135" y="205.7">3</text>
<text x="185" y="205.7">4</text>
<text x="235" y="205.7">5</text>
</g>
</svg>
